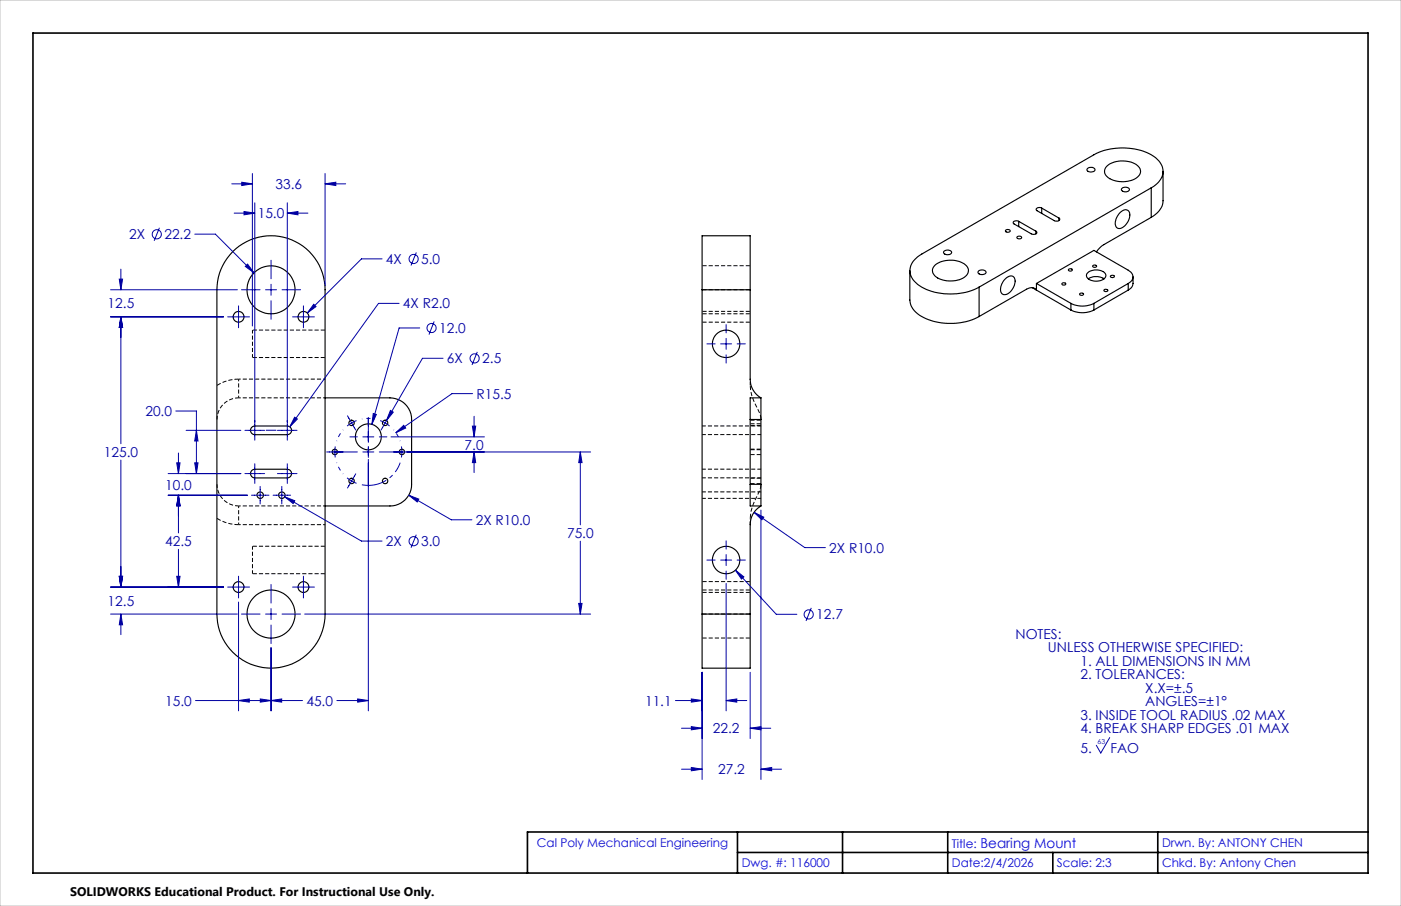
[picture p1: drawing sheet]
<svg xmlns="http://www.w3.org/2000/svg" width="432mm" height="279mm" viewBox="0 0 432 279" stroke-linecap="round" stroke-linejoin="round" font-family="sans-serif">
<path d="M77.8 101.8v8.5M66.9 129.4a6.7 6.7 0 0 1 6.6-6.7M73.5 156a6.7 6.7 0 0 1-6.6-6.6M77.8 168.5v8.4" fill="none" stroke="#000" stroke-width=".31" stroke-dasharray="1.3 .6" stroke-dashoffset=".2" stroke-linecap="butt"/>
<path d="M73.5 116.9a12.4 12.4 0 0 0-6.6 2M66.9 159.9a12.4 12.4 0 0 0 6.6 1.9" fill="none" stroke="#000" stroke-width=".31" stroke-dasharray="1.3 .6" stroke-linecap="butt"/>
<path d="M73.5 116.9v5.8M100.2 116.9h-26.7M73.5 122.7h26.7M73.5 156v5.8M73.5 156h26.7M73.5 161.8h26.7" fill="none" stroke="#000" stroke-width=".31" stroke-dasharray="1.3 .6" stroke-dashoffset=".6" stroke-linecap="butt"/>
<g fill="none" stroke="#000" stroke-width=".31" stroke-dasharray="1.3 .6" stroke-dashoffset="-.1" stroke-linecap="butt">
<path d="M216.4 89.4h14.8M216.4 99.4h14.8M216.4 96.8h14.8M231.2 96h-14.8M231.2 81.9h-14.8M77.8 110.3h22.4M100.2 101.8h-22.4M231.2 131.2h3.4M231.2 138.7h3.4M234.6 138.5h-3.4M234.6 129.6h-3.4M234.6 130.7h-3.4"/>
<path d="M231.2 140.2h3.4M231.2 149.1h3.4M234.6 147.5h-3.4M77.8 176.9h22.4M100.2 168.5h-22.4M231.2 179.4h-14.8M216.4 189.4h14.8M216.4 182.7h14.8M216.4 196.8h14.8M231.2 181.9h-14.8"/>
</g>
<g fill="none" stroke="#000" stroke-width=".35">
<path d="M335.1 52a1.5 1.5 0 0 1 2.4 .4 1.48 1.48 0 0 1-2.5 0zM341.1 51.3a8 8 0 0 1 9.8 0 2.31 2.31 0 0 1-1.1 3.9 8 8 0 0 1-8.9-1 2.1 2.1 0 0 1 .2-2.9zM345.8 58.1a1.46 1.46 0 0 1 2.3 .4 1.47 1.47 0 0 1-2.5 0zM354.8 57.9a5.6 5.6 0 0 0 3.3-6.7 11.3 11.3 0 0 0-9.2-5.4 19.3 19.3 0 0 0-11.8 1.9l-53 30.7a5.6 5.6 0 0 0-3.3 6.7 11.3 11.3 0 0 0 9.2 5.4 19.4 19.4 0 0 0 11.8-2M354.8 57.9l-53 30.6M354.8 57.9v9.1M358.5 52.8v9.1a6.4 6.4 0 0 1-3.7 5.1M71.8 77.6a16.7 16.7 0 0 1 18.1-3.6 16.7 16.7 0 0 1 10.3 15.4v100a16.7 16.7 0 0 1-16.7 16.7 16.7 16.7 0 0 1-16.6-16.7v-100a16.7 16.7 0 0 1 4.9-11.8zM290.9 77.5a1.5 1.5 0 0 1 2.4 .4 1.48 1.48 0 0 1-2.5 0zM310 71a.65 .65 0 0 1 .8-.3 .65 .65 0 0 1 .4 .8 .69 .69 0 0 1-.8 .1 .69 .69 0 0 1-.4-.6zM313.5 73a.65 .65 0 0 1 .8-.3 .65 .65 0 0 1 .4 .8 .69 .69 0 0 1-.8 .2 .69 .69 0 0 1-.4-.7zM314 68.3a.9 .9 0 0 0-1.1-.3 .9 .9 0 0 0-.5 .9l5.5 3.2a1.09 1.09 0 0 0 1.6-.5l-.2-.3"/>
<path d="M314 68.3l5.3 3M314 68.3v1.6M319.3 71.3v.8M321.1 64.2a1.09 1.09 0 0 0-1.7 .5l5.5 3.4a.92 .92 0 0 0 1.1 .2 .92 .92 0 0 0 .5-1l-.1-.1M321.1 64.2l5.3 3M321.1 64.2v1.6M326.4 67.2v.9M345.3 65.5a1.7 1.7 0 0 1 2.7-.2 4.1 4.1 0 0 1-3.3 5.1 2.26 2.26 0 0 1-.5-3.3zM354.8 67l-15.1 8.7-1.8 2M216.4 89.4v-16.7h14.8v16.7M216.4 89.4v100M216.4 89.4h14.8"/>
<path d="M231.2 89.4v27.5a6.6 6.6 0 0 0 3.3 5.8M280.4 83.5v9a7.1 7.1 0 0 0 5.2 5.9 19.6 19.6 0 0 0 16.2-.8M288.1 81.8a8 8 0 0 1 9.8 .2 2.35 2.35 0 0 1-1.1 3.8 7.9 7.9 0 0 1-8.9-1 2.02 2.02 0 0 1 .2-3zM301.6 83.6a1.5 1.5 0 0 1 2.3 .4 1.53 1.53 0 0 1-2.5 0zM301.8 88.5v9.1M309.6 86.3a1.88 1.88 0 0 1 3-.6 4.2 4.2 0 0 1-3 5.2 1.64 1.64 0 0 1-1.1-2.5zM318.2 88.7l1.2 .8M319.4 89.5a2.16 2.16 0 0 0-3-.3l-14.6 8.4M319.4 87.4l17.7-10.2 10.6 6.1a2.15 2.15 0 0 1 1.5 2.1 2.15 2.15 0 0 1-1.5 2M319.4 87.4v2.1M319.4 87.4l10.7 6.2M319.4 89.5l10.7 6.1"/>
<path d="M327.3 87.4a.57 .57 0 0 1 .7-.2 .57 .57 0 0 1 .4 .6 .57 .57 0 0 1-.7 .2 .57 .57 0 0 1-.4-.6zM329.4 83.1a.56 .56 0 0 1 .6-.2 .56 .56 0 0 1 .4 .6 .57 .57 0 0 1-.7 .2 .57 .57 0 0 1-.3-.6zM330.1 93.6a7.8 7.8 0 0 0 7 0M330.1 95.6a7.8 7.8 0 0 0 7 0M330.1 93.6v2M332.8 90.6a.55 .55 0 0 1 .7-.3 .55 .55 0 0 1 .3 .6 .58 .58 0 0 1-.6 .2 .58 .58 0 0 1-.4-.5zM335.4 84a4.1 4.1 0 0 1 5.3 .5 1.85 1.85 0 0 1-2.1 2.1 2.82 2.82 0 0 1-3.7-1.8zM335.4 86a4.5 4.5 0 0 1 4.9 0M336.8 81.9a.56 .56 0 0 1 .7-.2 .56 .56 0 0 1 .4 .6 .57 .57 0 0 1-.7 .2 .57 .57 0 0 1-.4-.6zM337.1 93.6v2M340.3 89.4a.56 .56 0 0 1 .7-.2 .56 .56 0 0 1 .3 .6 .58 .58 0 0 1-.6 .1 .58 .58 0 0 1-.4-.5zM342.3 85.1a.56 .56 0 0 1 .7-.3 .56 .56 0 0 1 .3 .7 .58 .58 0 0 1-.6 .1 .58 .58 0 0 1-.4-.5z"/>
<path d="M347.7 87.4l-10.6 6.2M347.7 87.4v2.1M347.7 89.5l-10.6 6.1M349.2 85.4l-.2 2.8-1.3 1.3M77.5 131.8l1-.4h10a1.34 1.34 0 0 1 1.4 1.3 1.34 1.34 0 0 1-1.4 1.4h-10a1.34 1.34 0 0 1-1.2-.8 1.34 1.34 0 0 1 .2-1.5zM100.2 122.7h20a6.7 6.7 0 0 1 6.7 6.7v20a6.6 6.6 0 0 1-6.7 6.6h-20M231.2 129.4h3.3M231.2 129.4v20M234.5 122.7h-3.3v6.7M234.5 122.7v6.7M234.5 129.4v20M77.5 145.2l1-.5h10a1.34 1.34 0 0 1 1.4 1.3 1.34 1.34 0 0 1-1.4 1.4h-10a1.35 1.35 0 0 1-1.2-.8 1.35 1.35 0 0 1 .2-1.4z"/>
<path d="M231.2 149.4v6.6h3.3M231.2 149.4h3.3M234.5 149.4v6.6M234.5 156a6.6 6.6 0 0 0-3.3 5.8v27.6M216.4 189.4v16.7h14.8v-16.7M216.4 189.4h14.8"/>
<circle cx="73.5" cy="97.7" r="1.66"/>
<circle cx="83.5" cy="89.4" r="7.4"/>
<circle cx="93.5" cy="97.7" r="1.66"/>
<circle cx="223.8" cy="106" r="4.2"/>
<circle cx="103.2" cy="139.4" r=".84"/>
<circle cx="108.4" cy="130.4" r=".83"/>
<circle cx="113.5" cy="134.7" r="4"/>
<circle cx="118.7" cy="130.4" r=".83"/>
<circle cx="123.9" cy="139.4" r=".84"/>
<circle cx="80.2" cy="152.7" r="1"/>
<circle cx="86.9" cy="152.7" r="1"/>
<circle cx="108.4" cy="148.3" r=".83"/>
<circle cx="118.7" cy="148.3" r=".83"/>
<circle cx="223.8" cy="172.7" r="4.2"/>
<circle cx="73.5" cy="181" r="1.66"/>
<circle cx="83.5" cy="189.4" r="7.4"/>
<circle cx="93.5" cy="181" r="1.66"/>
</g>
<path d="M216.4 134h18.2M216.4 131.4h18.2M216.4 147.4h18.2M216.4 144.7h18.2M216.4 153.7h18.2M234.6 151.7h-18.2" fill="none" stroke="#000" stroke-width=".31" stroke-dasharray="1.3 .6" stroke-dashoffset=".1" stroke-linecap="butt"/>
<path d="M231.2 118.9a20.3 20.3 0 0 0 2.9 8.5l.5 2M234.6 149.4a11.8 11.8 0 0 1-2 5.1l-1.2 3.5-.2 1.9" fill="none" stroke="#000" stroke-width=".31" stroke-dasharray="1.3 .6" stroke-dashoffset="-.2" stroke-linecap="butt"/>
<path d="M231.2 116.9v2M231.2 159.9v1.9" fill="none" stroke="#000" stroke-width=".31" stroke-dasharray="1.3 .6" stroke-dashoffset="1" stroke-linecap="butt"/>
<g fill="none" stroke="#0000a0" stroke-width=".31">
<path d="M71.4 56.7h6.4M74.5 56.2l3.3 .5-3.3 .5zM77.8 53.5v47M100.2 56.7l3.3-.5v1zM100.2 53.5v34.6M100.2 56.7h6.3M49.1 70.2l-1.6 4.1M60 72.2h6.4l11.9 11.9M72.2 65.7h6.3M75.2 65.2l3.3 .5-3.3 .6zM78.5 62.5v73.2M88.5 65.7l3.3-.5v1.1z"/>
<path d="M88.5 62.5v73.2M88.5 65.7h6.4M117.8 79.8h-6.4l-16.7 16.7M128.3 77.9l-1.6 4M34.1 97.7h34.8M34.1 89.4h39.1M36.8 86.1h1l-.5 3.3zM37.3 97.7l.5 3.3h-1zM37.3 83v6.4M37.3 97.7v39.1M70.2 97.7h6.7M73.5 94.3v6.8"/>
<path d="M74.4 89.4h5.8M75.6 82.2l.7-.7 2 2.6zM81.8 89.4h3.4M83.5 80.3v5.7M83.5 87.7v3.4M83.5 92.7v5.8M86.9 89.4h5.7M90.2 97.7h6.7M93.5 94.3v6.8M96.7 93.8l.7 .7-2.7 2zM123 93.6h-6.3l-27.4 38M133.8 99.1l-1.6 4.1"/>
<path d="M129.4 101.1h-6.4l-8.4 29.7M136.6 110.5h-6.4l-11.1 19.2M147.1 108.5l-1.6 4M217.9 106h2.5M222.1 106h3.4M223.8 100.1v2.6M223.8 104.4v3.3M223.8 109.4v2.6M227.2 106h2.5M54.2 126.8h6.3v19.2M55 139.7v6.3M57.4 132.7h16.8"/>
<path d="M60.5 132.7l.5 3.3h-1zM75.5 132.7h6.1M85.5 132.7h6M90.8 128.7l.9 .5-2.4 2.4zM100.7 139.4h9.4M103.3 137.7v3.4M107.1 128.2l1.3 2.2M107.8 134.7h2.3M108.4 130.4l-1.4 1M108.4 130.4l1.2 2.2M109.9 129.7l-1.5 .7M111.8 139.4h3.4"/>
<path d="M111.8 134.7h3.4M113.5 128.7v7.7M113.5 137.7v3.4M115 127.5l1 .3-1.4 3zM116.9 139.4h65.1M116.9 134.7h2.3M117.2 129.7l1.5 .7M118.7 130.4l1.4 1M118.7 130.4l-1.3 2.2M119.9 128.2l-1.2 2.2M120.3 126.6l.9 .5-2.1 2.6zM120.5 134.7h28.8"/>
<path d="M122 133.5l2.4-2.3 .6 .8zM123.7 137.7v3.4M145.6 131.4h1l-.5 3.3zM145.7 121.4h-6.4l-17.3 12.1M146.1 139.4l.5 3.3h-1zM146.1 128.4v6.3M146.1 139.4v6.3M178.9 139.4l.5 3.3h-1zM178.9 139.4v22.5M37.3 141.9v39.1M51.8 152.7h24.4M51.8 146h22.4"/>
<path d="M54.5 142.7h1l-.5 3.3zM55 152.7l.5 3.3h-1zM55 152.7v11.7M60 142.7h1l-.5 3.3zM75.5 146h6.1M77.5 152.7h5.4M78.5 143v6.1M80.2 150v5.4M84.2 152.7h5.4M85.5 146h6M86.9 150v5.4M87.7 153.2l3.1 1.2-.5 .9z"/>
<path d="M87.7 153.2l23.7 13.7h6.4M88.5 143v6.1M107 147.4l1.4 .9M108.4 148.3l1.5 .7M108.4 148.3l-1.3 2.2M109.6 146.1l-1.2 2.2M113.5 141.7v77.5M126 152.7l3.1 1.2-.5 .9zM126 152.7l13.1 7.6h6.4M232.4 158l3 1.5-.6 .8zM232.4 158l15.6 10.9h6.4M234.5 157.3v83.1"/>
<path d="M36.8 177.7h1l-.5 3.3zM54.5 177.7h1l-.5 3.3zM55 169.4v11.6M73.5 177.7v6.7M93.5 177.7v6.7M128.3 164.9l-1.6 4M178.9 166.9v22.5M217.9 172.7h2.5M222.1 172.7h3.4M223.8 166.8v2.5M223.8 171v3.4M223.8 176.1v2.5"/>
<path d="M223.8 179.9v39.3M226.7 175.8l2.6 2.1-.8 .7zM226.7 175.8l12.6 13.6h6.3M227.2 172.7h2.5M34.1 189.4h39.1M34.1 181h34.8M37.3 189.4l.5 3.3h-1zM37.3 189.4v6.3M70.2 181h6.7M73.5 185.7v33.5M74.4 189.4h5.8M81.8 189.4h3.4"/>
<path d="M83.5 180.3v5.7M83.5 187.7v3.4M83.5 192.8v5.7M83.5 199.7v19.5M86.9 189.4h5.7M90.2 181h6.7M93.9 189.4h88.1M178.4 186.1h1l-.5 3.3zM250 187.5l-1.6 4M60.3 216h32.9M73.5 216l3.3-.5v1zM80.2 215.5l3.3 .5-3.3 .5z"/>
<path d="M83.5 216l3.3-.5v1zM103.8 216h9.7M110.2 215.5l3.3 .5-3.3 .5zM208.2 216h8.2M213.1 215.5l3.3 .5-3.3 .5zM216.4 207.3v33.1M223.8 216l3.3-.5v1zM223.8 216h6.4M231.2 207.3v20.5M210 224.6h6.4M210 237.2h6.4M213.1 224.1l3.3 .5-3.3 .5z"/>
<path d="M213.1 236.7l3.3 .5-3.3 .5zM231.2 224.6l3.3-.5v1zM231.2 224.6h6.4M234.5 237.2l3.3-.5v1zM234.5 237.2h6.4M342 227.5l-2.7 4.7-1.4-2.4"/>
<circle cx="48.3" cy="72.3" r="1.41"/>
<circle cx="127.5" cy="79.9" r="1.42"/>
<circle cx="133" cy="101.1" r="1.4"/>
<circle cx="146.3" cy="110.5" r="1.42"/>
<circle cx="127.5" cy="166.9" r="1.41"/>
<circle cx="249.2" cy="189.5" r="1.4"/>
</g>
<path d="M111.5 149.5a10.3 10.3 0 0 0 11.8-6.8" fill="none" stroke="#0000a0" stroke-width=".31" stroke-dasharray="15.2 1.3 1.3 1.3" stroke-dashoffset="7.4" stroke-linecap="butt"/>
<path d="M105.8 132.5l-1.2 1.7-.8 1.8M115.6 129.2l-2.1-.2-2 .2M123.3 136l-.8-1.8-1.2-1.7M103.8 142.7l.8 1.8 1.2 1.7" fill="none" stroke="#0000a0" stroke-width=".31" stroke-dasharray="15.2 1.3 1.3 1.3" stroke-dashoffset="15.1" stroke-linecap="butt"/>
<path d="M85.2 132.7h-3.3" fill="none" stroke="#0000a0" stroke-width=".31" stroke-dasharray="15.2 1.3 1.3 1.3" stroke-linecap="butt"/>
<path d="M10.2 10.2h411.4v259h-411.4zM227.3 256.6v12.6M259.7 256.6v12.6M292.1 256.6v12.6M356.8 256.6v12.6M421.6 256.6h-259v12.6M227.3 262.9h194.3M324.5 262.9v6.3" fill="none" stroke="#000" stroke-width=".5"/>
<path d="M0 0h431.8v279.4h-431.8z" fill="none" stroke="#c0c0c0" stroke-width=".31"/>
<path d="M37.3 189.4l.5 3.3h-1zM36.8 177.7h1l-.5 3.3zM37.3 97.7l.5 3.3h-1zM36.8 177.7h1l-.5 3.3zM37.3 97.7l.5 3.3h-1zM36.8 86.1h1l-.5 3.3zM54.5 177.7h1l-.5 3.3zM55 152.7l.5 3.3h-1zM55 152.7l.5 3.3h-1zM54.5 142.7h1l-.5 3.3zM60.5 132.7l.5 3.3h-1zM60 142.7h1l-.5 3.3zM73.5 216l3.3-.5v1zM80.2 215.5l3.3 .5-3.3 .5zM122 133.5l3-1.5-.6-.8zM120.3 126.6l-1.2 3.1 2.1-2.6zM115 127.5l-.4 3.3 1.4-3zM146.1 139.4l.5 3.3h-1zM145.6 131.4h1l-.5 3.3zM110.2 215.5l3.3 .5-3.3 .5zM83.5 216l3.3-.5v1zM96.7 93.8l-2 2.7 2.7-2zM75.6 82.2l2.7 1.9-2-2.6zM75.2 65.2l3.3 .5-3.3 .6zM88.5 65.7l3.3-.5v1.1zM90.8 128.7l-1.5 2.9 2.4-2.4zM87.7 153.2l2.6 2.1 .5-.9zM100.2 56.7l3.3-.5v1zM74.5 56.2l3.3 .5-3.3 .5zM126 152.7l2.6 2.1 .5-.9zM178.9 139.4l.5 3.3h-1zM178.4 186.1h1l-.5 3.3zM223.8 216l3.3-.5v1zM213.1 215.5l3.3 .5-3.3 .5zM226.7 175.8l1.8 2.8 .8-.7zM213.1 224.1l3.3 .5-3.3 .5zM231.2 224.6l3.3-.5v1zM213.1 236.7l3.3 .5-3.3 .5zM234.5 237.2l3.3-.5v1zM232.4 158l2.4 2.3 .6-.8z" fill="#0000a0"/>
<g font-size="4.2" fill="#0000a0">
<text x="84.9" y="58.3">33.6</text>
<text x="79.4" y="67.3">15.0</text>
<text x="39.8" y="73.8">2X</text>
<text x="50.7" y="73.8">22.2</text>
<text x="118.9" y="81.4">4X</text>
<text x="129.8" y="81.4">5.0</text>
<text x="33.2" y="95.1">12.5</text>
<text x="124.2" y="95.1">4X R2.0</text>
<text x="135.4" y="102.7">12.0</text>
<text x="137.7" y="112.1">6X</text>
<text x="148.6" y="112.1">2.5</text>
<text x="146.9" y="123">R15.5</text>
<text x="44.8" y="128.3">20.0</text>
<text x="32" y="141">125.0</text>
<text x="143.2" y="138.6">7.0</text>
<text x="50.9" y="151">10.0</text>
<text x="146.6" y="161.9">2X R10.0</text>
<text x="174.8" y="166">75.0</text>
<text x="50.9" y="168.5">42.5</text>
<text x="118.9" y="168.4">2X</text>
<text x="129.8" y="168.4">3.0</text>
<text x="255.6" y="170.4">2X R10.0</text>
<text x="33.2" y="186.8">12.5</text>
<text x="251.6" y="191">12.7</text>
<text x="313" y="197">NOTES:</text>
<text x="323" y="201.1">UNLESS OTHERWISE SPECIFIED:</text>
<text x="333" y="205.3">1. ALL DIMENSIONS IN MM</text>
<text x="333" y="209.5">2. TOLERANCES:</text>
<text x="353" y="213.7">X.X=±.5</text>
<text x="50.9" y="217.6">15.0</text>
<text x="94.4" y="217.6">45.0</text>
<text x="198.8" y="217.6">11.1</text>
<text x="353" y="217.8">ANGLES=±1°</text>
<text x="219.7" y="226.2">22.2</text>
<text x="333" y="222">3. INSIDE TOOL RADIUS .02 MAX</text>
<text x="333" y="226.2">4. BREAK SHARP EDGES .01 MAX</text>
<text x="333" y="232.2">5.</text>
<text x="342.2" y="232.2">FAO</text>
<text x="221.4" y="238.8">27.2</text>
</g>
<text font-size="3.8" x="21.6" y="276.3">SOLIDWORKS Educational Product. For Instructional Use Only.</text>
<g font-size="3.7" fill="#00f">
<text x="165.5" y="261.1">Cal Poly Mechanical Engineering</text>
<text x="293.4" y="261.5">Title: Bearing Mount</text>
<text x="358.1" y="261.1">Drwn. By: ANTONY CHEN</text>
<text x="228.6" y="267.5">Dwg. #: 116000</text>
<text x="293.4" y="267.5">Date:2/4/2026</text>
<text x="325.8" y="267.5">Scale: 2:3</text>
<text x="358.1" y="267.5">Chkd. By: Antony Chen</text>
</g>
<text font-size="2.1" fill="#0000a0" x="338.3" y="229.4">63</text>
</svg>
